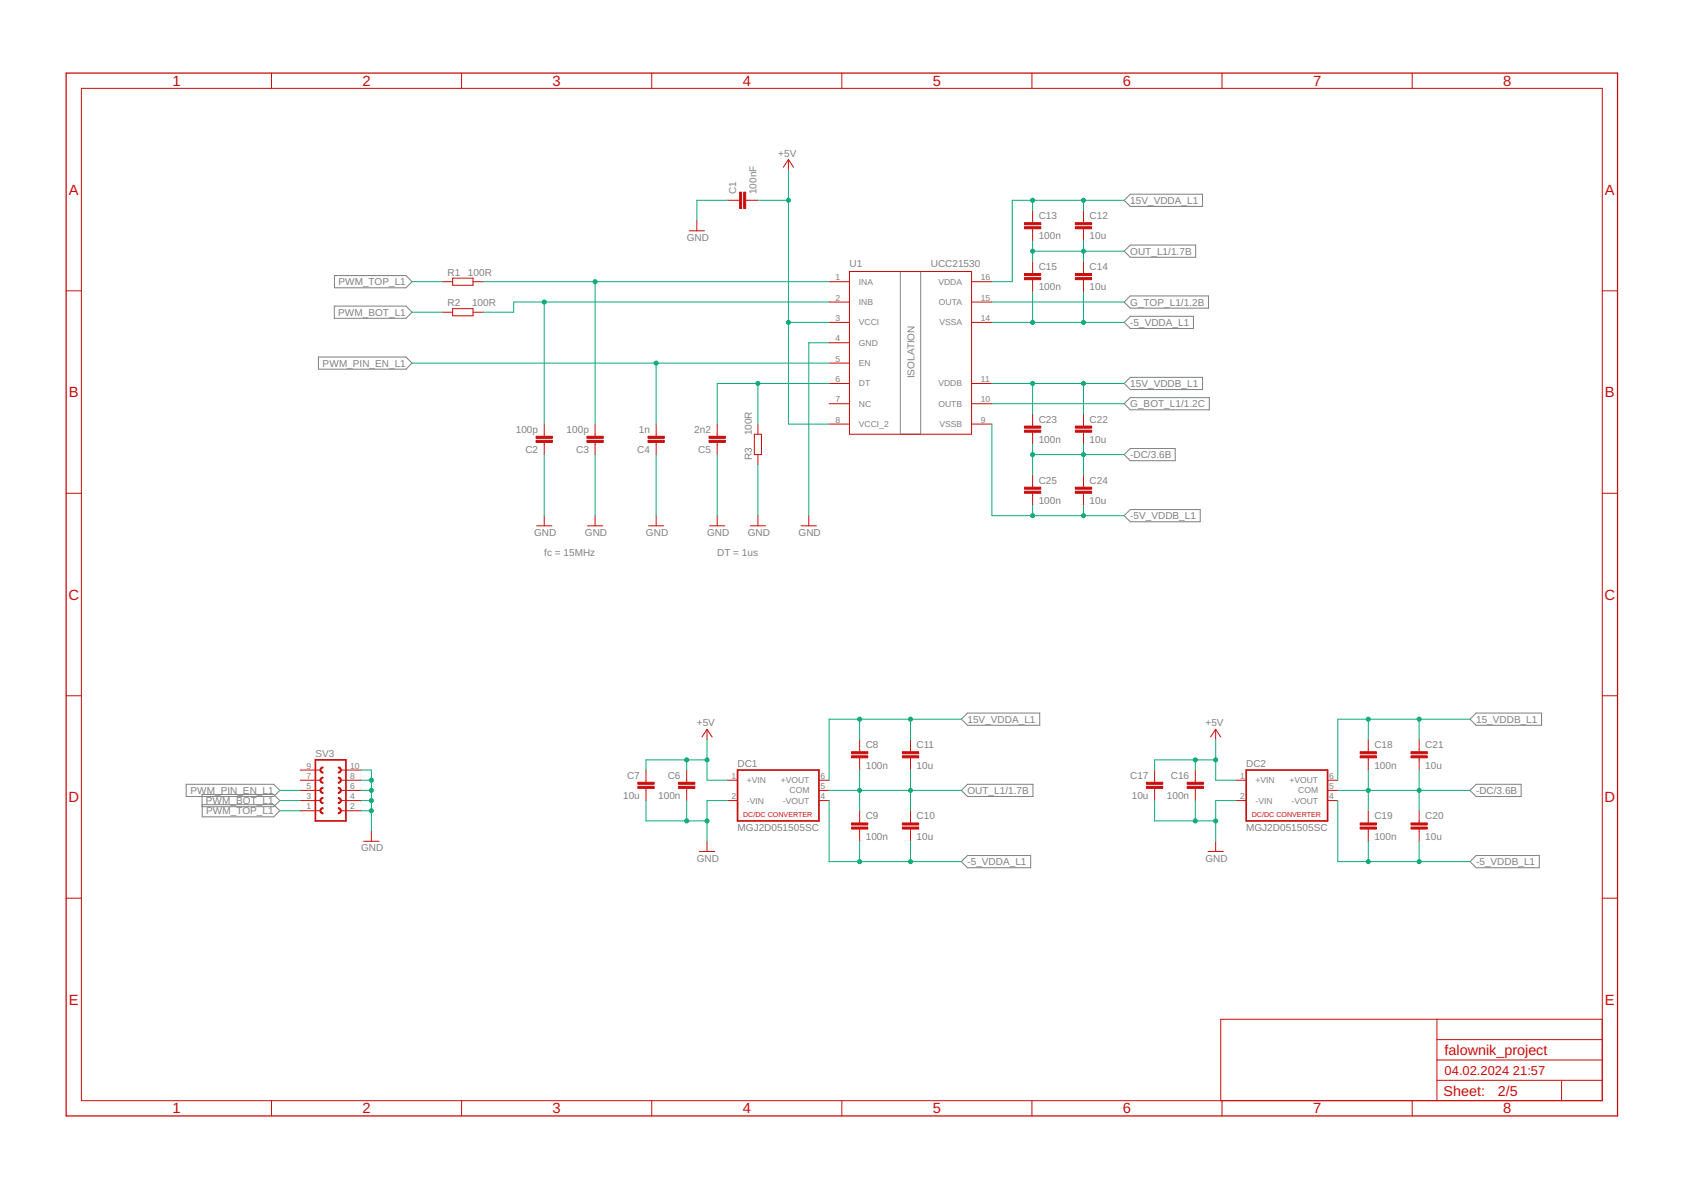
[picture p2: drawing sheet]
<svg xmlns="http://www.w3.org/2000/svg" width="420mm" height="297mm" viewBox="0 0 420 297" stroke-linecap="round" stroke-linejoin="round" font-family="sans-serif">
<g fill="none" stroke="#808080" stroke-width=".25">
<path d="M280.6 50l1.6-1.5h18v3h-18zM83.5 76.4h17.8l1.6 1.5-1.6 1.6h-17.8zM83.5 68.8h17.8l1.6 1.5-1.6 1.5h-17.8zM224.8 67.8h5v40.6h-5zM280.6 62.7l1.6-1.5h16.3v3h-16.3zM280.6 75.4l1.6-1.5h19.5v3h-19.5zM79.5 89.1h21.8l1.6 1.5-1.6 1.6h-21.8zM280.6 95.7l1.6-1.5h18v3h-18zM280.6 80.5l1.6-1.5h15.7v3h-15.7zM280.6 113.5l1.6-1.5h11.2v3h-11.2zM280.6 100.8l1.6-1.5h19.7v3h-19.7zM280.6 128.7l1.6-1.5h17.4v3h-17.4z"/>
<path d="M240 179.5l1.5-1.5h18.1v3h-18.1zM368.5 178h16.4v3h-16.4l-1.5-1.5zM46.5 195.8h21.8l1.5 1.5-1.5 1.5h-21.8zM50.4 198.3h17.9l1.5 1.5-1.5 1.6h-17.9zM240 197.3l1.5-1.5h16.4v3h-16.4zM368.5 195.8h11.3v3h-11.3l-1.5-1.5zM50.5 200.9h17.8l1.5 1.5-1.5 1.5h-17.8zM240 215.1l1.5-1.5h15.8v3h-15.8zM368.5 213.6h15.8v3h-15.8l-1.5-1.5z"/>
</g>
<g fill="none" stroke="#c90d0c" stroke-width=".25">
<path d="M67.8 18.2v3.9M115.2 18.2v3.9M162.7 18.2v3.9M210.2 18.2v3.9M257.6 18.2v3.9M305.1 18.2v3.9M352.6 18.2v3.9M20.3 22.1h379.7v252.6h-379.7zM196.8 39.8l1.3 1.9M196.8 39.8l-1.2 1.9M196.8 39.8v2.6M172.1 57.6h3.8"/>
<path d="M174 55.1v2.5M181.6 50h3M186.2 50h3M257.8 52.5v3.1M257.8 57.1v3.1M270.5 52.5v3.1M270.5 57.1v3.1M16.5 72.6h3.8M110.5 70.3h2.5M110.5 77.9h2.5M113 69.4h5.1v1.8h-5.1zM113 77h5.1v1.8h-5.1z"/>
<path d="M118.1 70.3h2.5M118.1 77.9h2.5M207 70.3h5.1M207 75.4h5.1M212.1 67.8h30.4v40.6h-30.4zM242.5 70.3h5.1M242.5 75.4h5.1M257.8 65.2v3.1M257.8 69.8v3.1M270.5 65.2v3.1M270.5 69.8v3.1M400 72.6h3.8"/>
<path d="M207 80.5h5.1M207 85.6h5.1M207 90.6h5.1M207 95.7h5.1M242.5 80.5h5.1M242.5 95.7h5.1M135.9 105.9v3M135.9 110.4v3.1M148.6 105.9v3M148.6 110.4v3.1M163.8 105.9v3M163.8 110.4v3.1"/>
<path d="M179 105.9v3M179 110.4v3.1M188.3 108.4h1.8v5.1h-1.8zM189.2 105.9v2.5M189.2 113.5v2.5M207 100.8h5.1M207 105.9h5.1M242.5 100.8h5.1M242.5 105.9h5.1M257.8 103.3v3.1M257.8 107.9v3M257.8 118.6v3"/>
<path d="M270.5 103.3v3.1M270.5 107.9v3M270.5 118.6v3M16.5 123.1h3.8M134 131.3h3.8M135.9 128.7v2.6M146.7 131.3h3.8M148.6 128.7v2.6M161.9 131.3h3.8M163.8 128.7v2.6M177.1 131.3h3.9M179 128.7v2.6"/>
<path d="M187.3 131.3h3.8M189.2 128.7v2.6M200 131.3h3.8M201.9 128.7v2.6M257.8 123.1v3.1M270.5 123.1v3.1M400 123.1h3.8M16.5 173.7h3.8M400 173.7h3.8M74.9 194.8h5.1M74.9 199.8h5.1M74.9 197.3h5.1"/>
<path d="M74.9 192.2h5.1M85.1 194.8h5.1M85.1 199.8h5.1M85.1 197.3h5.1M85.1 192.2h5.1M161.3 192.2v3.1M161.3 196.8v3M171.4 192.2v3.1M171.4 196.8v3M176.5 182.1l1.3 1.9M176.5 182.1l-1.3 1.9M176.5 182.1v2.5"/>
<path d="M181.6 194.8h2.5M181.6 199.8h2.5M204.4 194.8h2.6M204.4 199.8h2.6M204.4 197.3h2.6M214.6 184.6v3M214.6 189.2v3M227.3 184.6v3M227.3 189.2v3M288.2 192.2v3.1M288.2 196.8v3M298.4 192.2v3.1"/>
<path d="M298.4 196.8v3M303.5 182.1v2.5M303.5 182.1l1.3 1.9M303.5 182.1l-1.3 1.9M308.6 194.8h2.5M308.6 199.8h2.5M331.4 194.8h2.6M331.4 199.8h2.6M331.4 197.3h2.6M341.6 184.6v3M341.6 189.2v3M354.3 184.6v3"/>
<path d="M354.3 189.2v3M74.9 202.4h5.1M85.1 202.4h5.1M90.8 210h3.8M92.7 207.5v2.5M174.6 212.5h3.8M176.5 210v2.5M214.6 202.4v3M214.6 206.9v3.1M227.3 202.4v3M227.3 206.9v3.1M301.6 212.5h3.8"/>
<path d="M303.5 210v2.5M341.6 202.4v3M341.6 206.9v3.1M354.3 202.4v3M354.3 206.9v3.1M16.5 224.2h3.8M400 224.2h3.8M358.7 254.4v20.3M358.7 259.5h41.3M400 254.4h-95.2v20.3M67.8 274.7v3.9M115.2 274.7v3.9"/>
<path d="M162.7 274.7v3.9M210.2 274.7v3.9M257.6 274.7v3.9M305.1 274.7v3.9M352.6 274.7v3.9M358.7 269.7h41.3M358.7 264.6h41.3M389.8 269.7v5"/>
</g>
<path d="M16.5 18.2h387.3v260.4h-387.3z" fill="none" stroke="#c90d0c" stroke-width=".32"/>
<g fill="#c90d0c" stroke="#c90d0c" stroke-width=".25">
<path d="M185.7 48h.5v4h-.5z"/>
<path d="M184.6 48h.5v4h-.5z"/>
<path d="M133.8 108.9h4.1v.5h-4.1z"/>
<path d="M133.8 109.9h4.1v.5h-4.1z"/>
<path d="M146.5 108.9h4.1v.5h-4.1z"/>
<path d="M146.5 109.9h4.1v.5h-4.1z"/>
<path d="M161.8 108.9h4v.5h-4z"/>
<path d="M161.8 109.9h4v.5h-4z"/>
<path d="M177 108.9h4.1v.5h-4.1z"/>
<path d="M177 109.9h4.1v.5h-4.1z"/>
<path d="M169.4 196.3h4.1v.5h-4.1z"/>
<path d="M169.4 195.3h4.1v.5h-4.1z"/>
<path d="M159.2 196.3h4.1v.5h-4.1z"/>
<path d="M159.2 195.3h4.1v.5h-4.1z"/>
<path d="M212.6 188.7h4v.5h-4z"/>
<path d="M212.6 187.6h4v.6h-4z"/>
<path d="M212.6 206.4h4v.5h-4z"/>
<path d="M212.6 205.4h4v.5h-4z"/>
<path d="M225.3 206.4h4v.5h-4z"/>
<path d="M225.3 205.4h4v.5h-4z"/>
<path d="M225.3 188.7h4v.5h-4z"/>
<path d="M225.3 187.6h4v.6h-4z"/>
<path d="M268.5 56.6h4v.5h-4z"/>
<path d="M268.5 55.6h4v.5h-4z"/>
<path d="M255.8 56.6h4v.5h-4z"/>
<path d="M255.8 55.6h4v.5h-4z"/>
<path d="M268.5 69.3h4v.5h-4z"/>
<path d="M268.5 68.3h4v.5h-4z"/>
<path d="M255.8 69.3h4v.5h-4z"/>
<path d="M255.8 68.3h4v.5h-4z"/>
<path d="M296.4 196.3h4v.5h-4z"/>
<path d="M296.4 195.3h4v.5h-4z"/>
<path d="M286.2 196.3h4.1v.5h-4.1z"/>
<path d="M286.2 195.3h4.1v.5h-4.1z"/>
<path d="M339.6 188.7h4v.5h-4z"/>
<path d="M339.6 187.6h4v.6h-4z"/>
<path d="M339.6 206.4h4v.5h-4z"/>
<path d="M339.6 205.4h4v.5h-4z"/>
<path d="M352.3 206.4h4v.5h-4z"/>
<path d="M352.3 205.4h4v.5h-4z"/>
<path d="M352.3 188.7h4v.5h-4z"/>
<path d="M352.3 187.6h4v.6h-4z"/>
<path d="M268.5 107.4h4v.5h-4z"/>
<path d="M268.5 106.4h4v.5h-4z"/>
<path d="M255.8 107.4h4v.5h-4z"/>
<path d="M255.8 106.4h4v.5h-4z"/>
<path d="M268.5 122.6h4v.5h-4z"/>
<path d="M268.5 121.6h4v.5h-4z"/>
<path d="M255.8 122.6h4v.5h-4z"/>
<path d="M255.8 121.6h4v.5h-4z"/>
</g>
<path d="M78.7 189.7h7.7v15.2h-7.7zM184.1 192.2h20.3v12.7h-20.3zM311.1 192.2h20.3v12.7h-20.3z" fill="none" stroke="#c90d0c" stroke-width=".42"/>
<g fill="#c90d0c" stroke="#c90d0c" stroke-width=".25">
<path d="M80.1 196.7l.5-.2v.3a.51 .51 0 0 0-.5 .5 .51 .51 0 0 0 .5 .5v.3a.77 .77 0 0 1-.7-.5 .77 .77 0 0 1 .2-.9z" fill-rule="evenodd"/>
<path d="M80.1 199.3l.5-.2v.2a.51 .51 0 0 0-.5 .5 .51 .51 0 0 0 .5 .5v.3a.77 .77 0 0 1-.7-.5 .77 .77 0 0 1 .2-.8z" fill-rule="evenodd"/>
<path d="M80.1 201.8l.5-.2v.3a.51 .51 0 0 0-.5 .5 .51 .51 0 0 0 .5 .5v.2a.77 .77 0 0 1-.7-.4 .77 .77 0 0 1 .2-.9z" fill-rule="evenodd"/>
<path d="M84.5 196.5a.76 .76 0 0 1 .7 .8 .76 .76 0 0 1-.7 .8v-.3a.51 .51 0 0 0 .4-.5 .51 .51 0 0 0-.4-.5z" fill-rule="evenodd"/>
<path d="M84.5 199.1a.76 .76 0 0 1 .7 .7 .76 .76 0 0 1-.7 .8v-.3a.51 .51 0 0 0 .4-.5 .51 .51 0 0 0-.4-.5z" fill-rule="evenodd"/>
<path d="M84.5 201.6a.76 .76 0 0 1 .7 .8 .76 .76 0 0 1-.7 .7v-.2a.51 .51 0 0 0 .4-.5 .51 .51 0 0 0-.4-.5z" fill-rule="evenodd"/>
<path d="M80.1 191.7l.5-.2v.2a.51 .51 0 0 0-.5 .5 .51 .51 0 0 0 .5 .5v.3a.77 .77 0 0 1-.7-.5 .77 .77 0 0 1 .2-.8z" fill-rule="evenodd"/>
<path d="M80.1 194.2l.5-.2v.2a.51 .51 0 0 0-.5 .6 .51 .51 0 0 0 .5 .5v.2a.77 .77 0 0 1-.7-.5 .77 .77 0 0 1 .2-.8z" fill-rule="evenodd"/>
<path d="M84.5 191.5a.76 .76 0 0 1 .7 .7 .76 .76 0 0 1-.7 .8v-.3a.51 .51 0 0 0 .4-.5 .51 .51 0 0 0-.4-.5z" fill-rule="evenodd"/>
<path d="M84.5 194a.76 .76 0 0 1 .7 .8 .76 .76 0 0 1-.7 .7v-.2a.51 .51 0 0 0 .4-.5 .51 .51 0 0 0-.4-.6z" fill-rule="evenodd"/>
</g>
<g fill="none" stroke="#0dab76" stroke-width=".25">
<path d="M181.6 50h-7.6v5.1M189.2 50h7.6M196.8 42.4v63.5h10.2M257.8 50v2.5M270.5 50v2.5M280.6 50h-27.9v20.3h-5.1M102.9 70.3h7.6M102.9 77.9h7.6M120.6 70.3h86.4M135.9 75.4v30.5M148.6 70.3v35.6M207 75.4h-78.8v2.5h-7.6"/>
<path d="M247.6 75.4h33M257.8 60.2v5M257.8 72.9v7.6M257.8 62.7h22.8M270.5 60.2v5M270.5 72.9v7.6M102.9 90.6h104.1M163.8 90.6v15.3M189.2 95.7v10.2M196.8 80.5h10.2M207 85.6h-5.1v43.1M207 95.7h-28v10.2"/>
<path d="M247.6 80.5h33M247.6 95.7h33M257.8 95.7v7.6M270.5 95.7v7.6M135.9 113.5v15.2M148.6 113.5v15.2M163.8 113.5v15.2M179 113.5v15.2M189.2 116v12.7M247.6 105.9v22.8h33M247.6 100.8h33M257.8 110.9v7.7"/>
<path d="M257.8 113.5h22.8M270.5 110.9v7.7M257.8 126.2v2.5M270.5 126.2v2.5M214.6 179.5v5.1M227.3 179.5v5.1M240 179.5h-33v15.3M341.6 179.5v5.1M354.3 179.5v5.1M367 179.5h-33v15.3M69.8 199.8h5.1M69.8 197.3h5.1"/>
<path d="M90.2 199.8h2.5M90.2 192.2h2.5v15.3M90.2 197.3h2.5M90.2 194.8h2.5M161.3 199.8v5.1h15.2M171.4 189.7v2.5M171.4 199.8v5.1M176.5 184.6v10.2h5.1M176.5 189.7h-15.2v2.5M181.6 199.8h-5.1v10.2M207 197.3h33M207 199.8v15.3h33"/>
<path d="M214.6 192.2v10.2M227.3 192.2v10.2M288.2 199.8v5.1h15.3M298.4 189.7v2.5M298.4 199.8v5.1M303.5 184.6v10.2h5.1M303.5 189.7h-15.3v2.5M308.6 199.8h-5.1v10.2M334 197.3h33M334 199.8v15.3h33M341.6 192.2v10.2M354.3 192.2v10.2"/>
<path d="M69.8 202.4h5.1M90.2 202.4h2.5M214.6 210v5.1M227.3 210v5.1M341.6 210v5.1M354.3 210v5.1"/>
</g>
<g fill="#0dab76" stroke="#0dab76" stroke-width=".25">
<circle cx="176.5" cy="204.9" r=".51"/>
<circle cx="171.4" cy="204.9" r=".51"/>
<circle cx="303.5" cy="204.9" r=".51"/>
<circle cx="298.4" cy="204.9" r=".51"/>
<circle cx="92.7" cy="202.4" r=".51"/>
<circle cx="92.7" cy="199.8" r=".51"/>
<circle cx="92.7" cy="197.3" r=".51"/>
<circle cx="92.7" cy="194.8" r=".51"/>
<circle cx="196.8" cy="80.5" r=".51"/>
<circle cx="196.8" cy="50" r=".51"/>
<circle cx="176.5" cy="189.7" r=".51"/>
<circle cx="171.4" cy="189.7" r=".51"/>
<circle cx="303.5" cy="189.7" r=".51"/>
<circle cx="298.4" cy="189.7" r=".51"/>
<circle cx="148.6" cy="70.3" r=".51"/>
<circle cx="135.9" cy="75.4" r=".51"/>
<circle cx="189.2" cy="95.7" r=".51"/>
<circle cx="214.6" cy="179.5" r=".51"/>
<circle cx="227.3" cy="179.5" r=".51"/>
<circle cx="214.6" cy="197.3" r=".51"/>
<circle cx="227.3" cy="197.3" r=".51"/>
<circle cx="270.5" cy="62.7" r=".51"/>
<circle cx="257.8" cy="62.7" r=".51"/>
<circle cx="214.6" cy="215.1" r=".51"/>
<circle cx="227.3" cy="215.1" r=".51"/>
<circle cx="257.8" cy="80.5" r=".51"/>
<circle cx="270.5" cy="80.5" r=".51"/>
<circle cx="257.8" cy="50" r=".51"/>
<circle cx="270.5" cy="50" r=".51"/>
<circle cx="270.5" cy="128.7" r=".51"/>
<circle cx="257.8" cy="128.7" r=".51"/>
<circle cx="270.5" cy="95.7" r=".51"/>
<circle cx="257.8" cy="95.7" r=".51"/>
<circle cx="270.5" cy="113.5" r=".51"/>
<circle cx="257.8" cy="113.5" r=".51"/>
<circle cx="341.6" cy="197.3" r=".51"/>
<circle cx="354.3" cy="197.3" r=".51"/>
<circle cx="341.6" cy="179.5" r=".51"/>
<circle cx="354.3" cy="179.5" r=".51"/>
<circle cx="341.6" cy="215.1" r=".51"/>
<circle cx="354.3" cy="215.1" r=".51"/>
<circle cx="163.8" cy="90.6" r=".51"/>
</g>
<g font-size="3.7" fill="#c90d0c">
<text x="43" y="21.4">1</text>
<text x="90.5" y="21.4">2</text>
<text x="138" y="21.4">3</text>
<text x="185.4" y="21.4">4</text>
<text x="232.9" y="21.4">5</text>
<text x="280.3" y="21.4">6</text>
<text x="327.8" y="21.4">7</text>
<text x="375.3" y="21.4">8</text>
<text x="17.2" y="48.6">A</text>
<text x="400.7" y="48.6">A</text>
<text x="17.2" y="99.2">B</text>
<text x="400.7" y="99.2">B</text>
<text x="17.1" y="149.7">C</text>
<text x="400.6" y="149.7">C</text>
<text x="17.1" y="200.2">D</text>
<text x="400.6" y="200.2">D</text>
<text x="17.2" y="250.8">E</text>
<text x="400.7" y="250.8">E</text>
<text x="43" y="277.9">1</text>
<text x="90.5" y="277.9">2</text>
<text x="138" y="277.9">3</text>
<text x="185.4" y="277.9">4</text>
<text x="232.9" y="277.9">5</text>
<text x="280.3" y="277.9">6</text>
<text x="327.8" y="277.9">7</text>
<text x="375.3" y="277.9">8</text>
</g>
<g font-size="3.6" fill="#c90d0c">
<text x="360.6" y="263.3">falownik_project</text>
<text x="360.4" y="273.6">Sheet:</text>
<text x="374" y="273.5">2/5</text>
</g>
<g font-size="3.2" fill="#c90d0c">
<text x="360.6" y="268.4">04.02.2024</text>
<text x="377.7" y="268.4">21:57</text>
</g>
<g font-size="2.5" fill="#808080">
<text x="194.3" y="39.1">+5V</text>
<text x="183.7" y="48.5" transform="rotate(-90 183.7 48.5)">C1</text>
<text x="188.8" y="48.5" transform="rotate(-90 188.8 48.5)">100nF</text>
<text x="282.2" y="50.9">15V_VDDA_L1</text>
<text x="259.3" y="59.8">100n</text>
<text x="259.3" y="54.7">C13</text>
<text x="272" y="59.8">10u</text>
<text x="272" y="54.7">C12</text>
<text x="171.4" y="60.2">GND</text>
<text x="282.2" y="63.6">OUT_L1/1.7B</text>
<text x="84.5" y="71.2">PWM_TOP_L1</text>
<text x="111.7" y="68.8">R1</text>
<text x="116.8" y="68.8">100R</text>
<text x="212.1" y="66.8">U1</text>
<text x="232.4" y="66.8">UCC21530</text>
<text x="259.3" y="67.4">C15</text>
<text x="272" y="67.4">C14</text>
<text x="111.7" y="76.4">R2</text>
<text x="117.8" y="76.4">100R</text>
<text x="259.3" y="72.5">100n</text>
<text x="272" y="72.5">10u</text>
<text x="282.2" y="76.3">G_TOP_L1/1.2B</text>
<text x="84.4" y="78.8">PWM_BOT_L1</text>
<text x="282.2" y="81.4">-5_VDDA_L1</text>
<text x="80.6" y="91.5">PWM_PIN_EN_L1</text>
<text x="228.3" y="94.4" transform="rotate(-90 228.3 94.4)">ISOLATION</text>
<text x="282.2" y="96.6">15V_VDDB_L1</text>
<text x="282.2" y="101.7">G_BOT_L1/1.2C</text>
<text x="259.3" y="105.5">C23</text>
<text x="272" y="105.5">C22</text>
<text x="128.8" y="108">100p</text>
<text x="131.2" y="113.1">C2</text>
<text x="141.5" y="108">100p</text>
<text x="143.9" y="113.1">C3</text>
<text x="159.1" y="113.1">C4</text>
<text x="159.5" y="108">1n</text>
<text x="173.3" y="108">2n2</text>
<text x="174.3" y="113.1">C5</text>
<text x="187.7" y="108.7" transform="rotate(-90 187.7 108.7)">100R</text>
<text x="259.3" y="110.6">100n</text>
<text x="272" y="110.6">10u</text>
<text x="187.7" y="114.8" transform="rotate(-90 187.7 114.8)">R3</text>
<text x="282.2" y="114.4">-DC/3.6B</text>
<text x="259.3" y="125.8">100n</text>
<text x="259.3" y="120.7">C25</text>
<text x="272" y="125.8">10u</text>
<text x="272" y="120.7">C24</text>
<text x="282.2" y="129.6">-5V_VDDB_L1</text>
<text x="133.3" y="133.8">GND</text>
<text x="146" y="133.8">GND</text>
<text x="161.3" y="133.8">GND</text>
<text x="176.5" y="133.8">GND</text>
<text x="186.7" y="133.8">GND</text>
<text x="199.4" y="133.8">GND</text>
<text x="135.9" y="138.9">fc = 15MHz</text>
<text x="179.1" y="138.9">DT = 1us</text>
<text x="174" y="181.3">+5V</text>
<text x="241.5" y="180.4">15V_VDDA_L1</text>
<text x="301" y="181.3">+5V</text>
<text x="368.5" y="180.4">15_VDDB_L1</text>
<text x="78.7" y="188.9">SV3</text>
<text x="184.1" y="191.6">DC1</text>
<text x="216.1" y="191.8">100n</text>
<text x="216.1" y="186.7">C8</text>
<text x="228.8" y="191.8">10u</text>
<text x="228.8" y="186.7">C11</text>
<text x="311.1" y="191.6">DC2</text>
<text x="343.1" y="191.8">100n</text>
<text x="343.1" y="186.7">C18</text>
<text x="355.8" y="191.8">10u</text>
<text x="355.8" y="186.7">C21</text>
<text x="156.6" y="194.4">C7</text>
<text x="166.7" y="194.4">C6</text>
<text x="282.1" y="194.4">C17</text>
<text x="292.3" y="194.4">C16</text>
<text x="47.5" y="198.2">PWM_PIN_EN_L1</text>
<text x="51.4" y="200.7">PWM_BOT_L1</text>
<text x="51.5" y="203.3">PWM_TOP_L1</text>
<text x="155.6" y="199.4">10u</text>
<text x="164.3" y="199.4">100n</text>
<text x="241.5" y="198.2">OUT_L1/1.7B</text>
<text x="282.5" y="199.4">10u</text>
<text x="291.3" y="199.4">100n</text>
<text x="368.5" y="198.2">-DC/3.6B</text>
<text x="184.1" y="207.4">MGJ2D051505SC</text>
<text x="216.1" y="209.6">100n</text>
<text x="216.1" y="204.5">C9</text>
<text x="228.8" y="209.6">10u</text>
<text x="228.8" y="204.5">C10</text>
<text x="311.1" y="207.4">MGJ2D051505SC</text>
<text x="343.1" y="209.6">100n</text>
<text x="343.1" y="204.5">C19</text>
<text x="355.8" y="209.6">10u</text>
<text x="355.8" y="204.5">C20</text>
<text x="90.2" y="212.5">GND</text>
<text x="174" y="215.1">GND</text>
<text x="241.5" y="216">-5_VDDA_L1</text>
<text x="301" y="215.1">GND</text>
<text x="368.5" y="216">-5_VDDB_L1</text>
</g>
<g font-size="2.1" fill="#808080">
<text x="208.5" y="70">1</text>
<text x="214.4" y="71.1">INA</text>
<text x="234.3" y="71.1">VDDA</text>
<text x="244.9" y="70">16</text>
<text x="208.5" y="75">2</text>
<text x="214.4" y="76.2">INB</text>
<text x="234.4" y="76.2">OUTA</text>
<text x="244.9" y="75">15</text>
<text x="208.5" y="80.1">3</text>
<text x="214.4" y="81.2">VCCI</text>
<text x="234.5" y="81.2">VSSA</text>
<text x="244.9" y="80.1">14</text>
<text x="208.5" y="85.2">4</text>
<text x="214.4" y="86.3">GND</text>
<text x="208.5" y="90.3">5</text>
<text x="208.5" y="95.4">6</text>
<text x="214.4" y="91.4">EN</text>
<text x="244.9" y="95.4">11</text>
<text x="208.5" y="100.4">7</text>
<text x="214.4" y="96.5">DT</text>
<text x="214.4" y="101.5">NC</text>
<text x="234.3" y="101.5">OUTB</text>
<text x="234.3" y="96.5">VDDB</text>
<text x="244.9" y="100.4">10</text>
<text x="208.5" y="105.5">8</text>
<text x="214.4" y="106.6">VCCI_2</text>
<text x="234.5" y="106.6">VSSB</text>
<text x="244.9" y="105.5">9</text>
<text x="76.5" y="191.9">9</text>
<text x="87.4" y="191.9">10</text>
<text x="76.5" y="196.9">5</text>
<text x="76.5" y="194.4">7</text>
<text x="87.4" y="196.9">6</text>
<text x="87.4" y="194.4">8</text>
<text x="182.6" y="194.4">1</text>
<text x="186.5" y="195.5">+VIN</text>
<text x="194.9" y="195.5">+VOUT</text>
<text x="204.8" y="194.4">6</text>
<text x="204.8" y="196.9">5</text>
<text x="309.6" y="194.4">1</text>
<text x="313.5" y="195.5">+VIN</text>
<text x="321.9" y="195.5">+VOUT</text>
<text x="331.8" y="194.4">6</text>
<text x="331.8" y="196.9">5</text>
<text x="76.5" y="202">1</text>
<text x="76.5" y="199.5">3</text>
<text x="87.4" y="202">2</text>
<text x="87.4" y="199.5">4</text>
<text x="182.6" y="199.5">2</text>
<text x="186.5" y="200.6">-VIN</text>
<text x="195.4" y="200.6">-VOUT</text>
<text x="197.1" y="198">COM</text>
<text x="204.8" y="199.5">4</text>
<text x="309.6" y="199.5">2</text>
<text x="313.5" y="200.6">-VIN</text>
<text x="322.4" y="200.6">-VOUT</text>
<text x="324.1" y="198">COM</text>
<text x="331.8" y="199.5">4</text>
</g>
<g font-size="1.8" fill="#c90d0c">
<text x="185.5" y="203.9">DC/DC CONVERTER</text>
<text x="312.5" y="203.9">DC/DC CONVERTER</text>
</g>
</svg>
